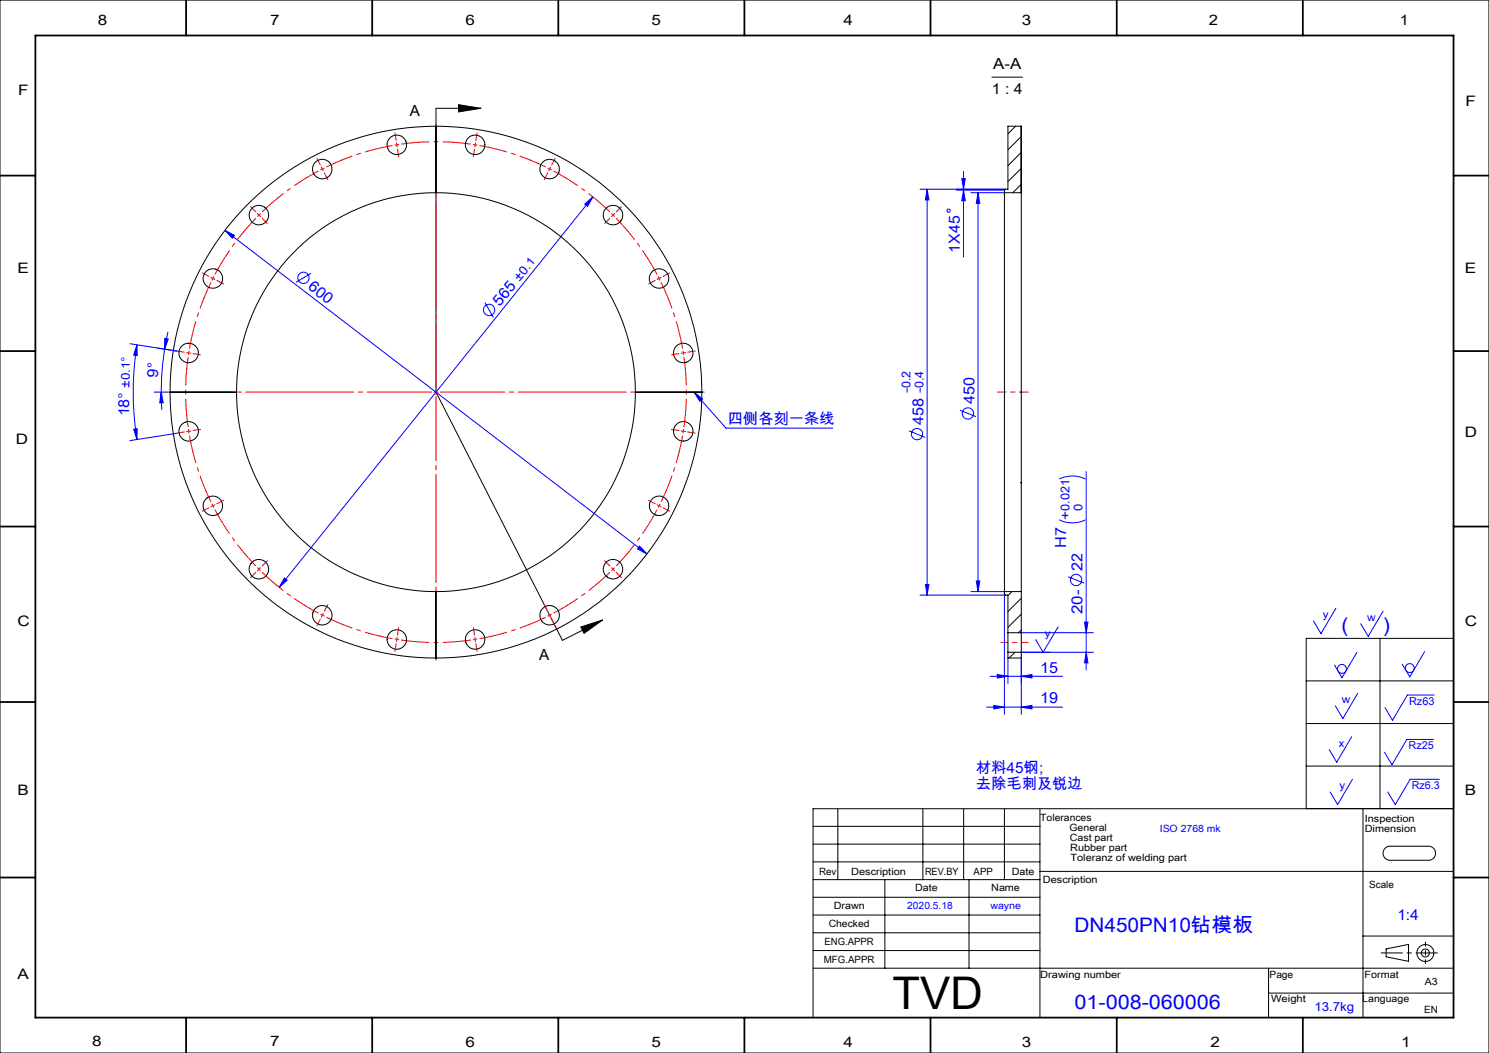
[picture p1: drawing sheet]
<svg xmlns="http://www.w3.org/2000/svg" width="420mm" height="297mm" viewBox="0 0 420 297" stroke-linecap="round" stroke-linejoin="round" font-family="sans-serif">
<g fill="none" stroke="#00f" stroke-width=".28">
<path d="M164.9 57.6l2.3-2-1.5 2.6zM167.2 55.6l-88.5 110.1M259.5 53.4h24.1M261.5 53.4l.5 3h-1zM261.5 53.4v114.4M269.8 53.6h13.5M271.3 50.4h1l-.5 3zM271.8 48.4v24.1M271.8 53.6l.5 3h-1zM273.9 54.4h9.4M275.9 54.4v112.5M275.9 54.4l.5 3h-1z"/>
<path d="M63.5 65l119 91.2M63.5 65l2.6 1.4-.6 .8zM87.7 77.1l-4.2 2.5M36.7 96.9l13.2 2.1M38.6 97.3l.1 3-1-.1zM38.6 97.3a84.8 84.8 0 0 0 0 26.7M46.4 98.5l-.7 6.7-.2 5.4M46.5 95.5l.9 .1-1 2.9zM47.4 93.6l-1 4.9M136.8 85.3l2.4 4.3M43.5 110.6h3.8M45.5 110.6l.5 3h-1z"/>
<path d="M45.5 110.6l.1 5M195.8 110.6l9 10.2h30.1M195.8 110.6l2.4 1.9-.8 .7zM270.8 115.7l4.5 1.8M37.7 121.1l1-.2-.1 3.1zM49.9 122.2l-13.2 2.1M256.4 121.5l4.5 1.9M298.8 135.1a8.5 8.5 0 0 1 7.4 0M306.4 133v56M180.4 154l2.1 2.2-2.7-1.4zM298.8 146.6a8.2 8.2 0 0 0 7.4 0M80.2 163l.8 .7-2.3 2z"/>
<path d="M259.5 167.8h24.1M261 164.8h1l-.5 3zM273.9 166.9h9.4M275.4 163.9h1l-.5 3zM283.3 167.6v33.9M288.1 178.5h20.3M298.4 176.8l-4.2 7.2-2.1-3.6M301.3 162.7l4.5 1.8M305.9 175.5h1l-.5 3zM376.8 171.6l-4.2 7.1-2.1-3.5M390.1 172.4l-4.2 7.1-2.1-3.6M278.3 199.5h21.4"/>
<path d="M279.3 190.7h20.4M280.3 199l3 .5-3 .5zM281.3 190.2l3 .5-3 .5zM284.3 185.6v7.2M288.1 199.5l3-.5v1zM288.1 190.7l3-.5v1zM288.1 185.6v15.9M306.4 184l.5 3h-1zM308.4 184h-20.3M382.7 184l-4.2 7.2-2.1-3.6M383 195.5l-4.2 7.2-2.1-3.6M401.8 183.8l-4.1 7.1-2.2-3.5"/>
<path d="M404.5 196h-7.5l-4.2 7.2-2.1-3.6M381.2 207.8l-4.2 7.2-2.1-3.6M381.5 219.8l-4.2 7.1-2.1-3.5M404.4 208.6h-7.6l-4.2 7.1-2.1-3.5M406 219.8h-8.2l-4.2 7.1-2.2-3.5"/>
<circle cx="267.6" cy="59.4" r=".46"/>
<circle cx="85.6" cy="78.4" r="1.59"/>
<circle cx="138" cy="87.4" r="1.59"/>
<circle cx="273" cy="116.6" r="1.6"/>
<circle cx="258.7" cy="122.4" r="1.58"/>
<circle cx="303.6" cy="163.6" r="1.59"/>
<circle cx="378.5" cy="188.7" r="1.26"/>
<circle cx="397.6" cy="188.4" r="1.24"/>
</g>
<g fill="none" stroke="#000" stroke-width=".28">
<path d="M0 0h420v297h-420zM129.3 29.5l6.4 1-6.4 1.1zM135.7 30.5h-12.7v80.1l35.6 70 11.4-5.7M279.8 21.8h8.6M163.8 176.8l6.2-1.9-5.3 3.7zM368.4 180.1h41.6v48h-41.6zM368.4 192h41.6M389.3 180.1v48M368.4 204.1h41.6M368.4 216.1h41.6M229.3 233.1h64M229.3 238.1h64"/>
<path d="M236.3 228.1v20M260.3 228.1v20M271.8 228.1v20M283.3 228.1v20M293.3 228.1v58.9M384.5 228.1v58.9M390.8 239.1l1.1-.4h11a1.98 1.98 0 0 1 2 2 1.98 1.98 0 0 1-2 1.9h-10.8a1.98 1.98 0 0 1-1.9-1.3 1.98 1.98 0 0 1 .6-2.2zM410 228.1h-180.7v59M229.3 243.1h64M229.3 248.1h64M229.3 253.1h64M229.3 258.1h64"/>
<path d="M249.6 248.1v25M273.3 248.1v25M293.3 245.8h116.7M229.3 263.1h64M229.3 268.1h64M229.3 273.1h180.7M357.8 273.1v13.9M384.5 264h25.5M391 267.6l6.3-1.2v4.7l-6.3-1.2zM357.8 280.1h52.2"/>
<circle cx="402" cy="268.8" r="1.12"/>
<circle cx="402.1" cy="268.8" r="2.4"/>
</g>
<g fill="none" stroke="#f00" stroke-width=".28" stroke-dasharray="30.5 1.3 1.3 1.3" stroke-linecap="butt">
<path d="M90.9 47.7l-.5 .3M90.9 47.7l.6-.3M111.9 40.8l-.6 .1M111.9 40.8l.7-.1M134 40.8l-.6-.1M134 40.8l.7 .1M155 47.7l-.5-.3M155 47.7l.6 .3M60.1 78.5l-.3 .6M60.1 78.5l.2-.5M73 60.7l-.4 .4M73 60.7l.5-.5"/>
<path d="M172.9 60.7l-.4-.5M172.9 60.7l.5 .4M185.9 78.5l-.3-.5M185.9 78.5l.3 .6M53.2 99.5l-.1 .7M53.2 99.5l.1-.6M192.7 99.5l-.1-.6M192.7 99.5l.1 .7M192.7 121.6l.1-.6M192.7 121.6l-.1 .7M60.1 142.7l.2 .5M60.1 142.7l-.3-.6"/>
<path d="M185.9 142.7l.3-.6M185.9 142.7l-.3 .5M73 160.5l.5 .5M73 160.5l-.4-.4M90.9 173.5l.6 .3M90.9 173.5l-.5-.3M155 173.5l.6-.3M155 173.5l-.5 .3M172.9 160.5l.5-.4M172.9 160.5l-.4 .5M111.9 180.3l.7 .1M111.9 180.3l-.6-.1"/>
<path d="M134 180.3l.7-.1M134 180.3l-.6 .1"/>
</g>
<g fill="none" stroke="#f00" stroke-width=".28" stroke-dasharray="30.5 1.3 1.3 1.3" stroke-dashoffset="22.5" stroke-linecap="butt">
<path d="M89.8 48.2a70.6 70.6 0 0 0-15.9 11.6M110.7 41a70.6 70.6 0 0 0-18.7 6.1M132.8 40.7a70.6 70.6 0 0 0-19.6 0M153.9 47.1a70.6 70.6 0 0 0-18.6-6.1M172 59.8a70.6 70.6 0 0 0-15.8-11.6M59.5 79.6a70.6 70.6 0 0 0-6.1 18.7M72.2 61.5a70.6 70.6 0 0 0-11.6 15.9M185.3 77.4a70.6 70.6 0 0 0-11.5-15.9M192.5 98.3a70.6 70.6 0 0 0-6-18.7M53 100.8a70.6 70.6 0 0 0 0 19.6M53.4 122.9a70.6 70.6 0 0 0 6.1 18.6M192.9 120.4a70.6 70.6 0 0 0 0-19.6"/>
<path d="M60.6 143.8a70.6 70.6 0 0 0 11.6 15.8M173.8 159.6a70.6 70.6 0 0 0 11.5-15.8M186.5 141.5a70.6 70.6 0 0 0 6-18.6M73.9 161.4a70.6 70.6 0 0 0 15.9 11.5M92 174.1a70.6 70.6 0 0 0 18.7 6M156.2 172.9a70.6 70.6 0 0 0 15.8-11.5M113.2 180.5a70.6 70.6 0 0 0 19.6 0M135.3 180.1a70.6 70.6 0 0 0 18.6-6"/>
</g>
<path d="M122.3 110.6h1.3M123 110v1.2M53.1 121l.1 .7M53.2 121.7l.1 .6M53.2 121.7h-.6M53.8 121.6l-.6 .1" fill="none" stroke="#f00" stroke-width=".28"/>
<g fill="none" stroke="#f00" stroke-width=".28" stroke-dasharray="30.5 1.3 1.3 1.3">
<path d="M111.7 39.6l-.3-2.1M134.2 39.6l.4-2.1M72.2 59.8l-1.5-1.5M90.4 46.6l-1-1.9M90.9 47.7l-.3-.6M90.9 47.7l.3 .5M91.5 48.8l1 1.9M111.9 40.8l-.1-.6M111.9 40.8l.1 .7M112.1 42.1l.4 2.1M133.8 42.1l-.3 2.1M134 40.8l.1-.6"/>
<path d="M134 40.8l-.1 .7M154.5 48.8l-1 1.9M155 47.7l.3-.6M155 47.7l-.2 .5M155.6 46.6l1-1.9M173.8 59.8l1.5-1.5M58.9 78l-1.8-1M60.1 78.5l-.6-.3M60.1 78.5l.5 .3M61.2 79.1l1.9 1M73 60.7l-.4-.5M73 60.7l.5 .4"/>
<path d="M73.9 61.5l1.5 1.5M172 61.5l-1.5 1.5M172.9 60.7l.5-.5M172.9 60.7l-.4 .4M184.8 79.1l-1.9 1M185.9 78.5l.6-.3M185.9 78.5l-.5 .3M187 78l1.9-1M52 99.3l-2.1-.3M53.2 99.5l-.6-.1M53.2 99.5l.6 .1M54.5 99.7l2.1 .4"/>
<path d="M191.5 99.7l-2.1 .4M192.7 99.5l.7-.1M192.7 99.5l-.6 .1M194 99.3l2.1-.3M52 121.8l-2.1 .4M54.5 121.4l2.1-.3M191.5 121.4l-2.1-.3M192.7 121.6l.7 .1M192.7 121.6l-.6-.1M194 121.8l2.1 .4M58.9 143.2l-1.8 1M60.1 142.7l-.6 .2"/>
<path d="M60.1 142.7l.5-.3M61.2 142.1l1.9-1M73.9 159.6l1.5-1.5M172 159.6l-1.5-1.5M184.8 142.1l-1.9-1M185.9 142.7l.6 .2M185.9 142.7l-.5-.3M187 143.2l1.9 1M72.2 161.4l-1.5 1.5M73 160.5l-.4 .5M73 160.5l.5-.4M90.4 174.6l-1 1.9"/>
<path d="M90.9 173.5l-.3 .6M90.9 173.5l.3-.5M91.5 172.4l1-1.9M112.1 179.1l.4-2.1M133.8 179.1l-.3-2.1M154.5 172.4l-1-1.9M155 173.5l.3 .6M155 173.5l-.2-.5M155.6 174.6l1 1.9M172.9 160.5l.5 .5M172.9 160.5l-.4-.4M173.8 161.4l1.5 1.5"/>
<path d="M111.7 181.6l-.3 2.1M111.9 180.3l-.1 .7M111.9 180.3l.1-.6M134 180.3l.1 .7M134 180.3l-.1-.6M134.2 181.6l.4 2.1"/>
</g>
<path d="M121.7 110.6h-74.3M123 109.3v-74.3M123 111.8v74.4M124.2 110.6h74.4" fill="none" stroke="#f00" stroke-width=".28" stroke-dasharray="30.5 1.3 1.3 1.3" stroke-dashoffset="12.3"/>
<path d="M290.1 110.6h-8.8" fill="none" stroke="#f00" stroke-width=".28" stroke-dasharray="30.5 1.3 1.3 1.3" stroke-dashoffset="28"/>
<path d="M290.1 181.2h-7.8" fill="none" stroke="#f00" stroke-width=".28" stroke-dasharray="30.5 1.3 1.3 1.3" stroke-dashoffset="28.5"/>
<path d="M389.6 268.8h15.9" fill="none" stroke="#000" stroke-width=".28" stroke-dasharray="30.5 1.3 1.3 1.3" stroke-dashoffset="24.4"/>
<path d="M402.1 265.7v6.1" fill="none" stroke="#000" stroke-width=".28" stroke-dasharray="30.5 1.3 1.3 1.3" stroke-dashoffset="29.3"/>
<g fill="none" stroke="#000" stroke-width=".5">
<path d="M10 10h400v277h-400zM52.5 0v10M105 0v10M157.5 0v10M210 0v10M262.5 0v10M315 0v10M367.5 0v10M0 49.5h10M410 49.5h10M0 99h10M410 99h10"/>
<path d="M0 148.5h10M410 148.5h10M0 198h10M410 198h10M0 247.5h10M410 247.5h10M52.5 287v10M105 287v10M157.5 287v10M210 287v10M262.5 287v10M315 287v10"/>
<path d="M367.5 287v10"/>
</g>
<path d="M129.3 29.5l6.4 1-6.4 1.1zM163.8 176.8l6.2-1.9-5.3 3.7z" fill="#000"/>
<g fill="#00f">
<path d="M195.8 110.6l2.4 1.9-.8 .7z"/>
<path d="M180.4 154l-.6 .8 2.7 1.4zM63.5 65l2 2.2 .6-.8z"/>
<path d="M281.3 190.2l3 .5-3 .5zM288.1 190.7l3-.5v1z"/>
<path d="M280.3 199l3 .5-3 .5zM288.1 199.5l3-.5v1z"/>
<path d="M80.2 163l-1.5 2.7 2.3-2zM164.9 57.6l.8 .6 1.5-2.6z"/>
<path d="M46.5 95.5l.9 .1-1 2.9zM45.5 110.6l.5 3h-1z"/>
<path d="M38.6 97.3l.1 3-1-.1zM37.7 121.1l1-.2-.1 3.1z"/>
<path d="M261.5 53.4l.5 3h-1zM261 164.8h1l-.5 3z"/>
<path d="M305.9 175.5h1l-.5 3zM306.4 184l.5 3h-1z"/>
<path d="M275.9 54.4l.5 3h-1zM275.4 163.9h1l-.5 3z"/>
<path d="M271.3 50.4h1l-.5 3zM271.8 53.6l.5 3h-1z"/>
</g>
<g fill="none" stroke="#000" stroke-width=".28">
<path d="M122.9 35.6a75 75 0 0 0-74.9 75M122.9 35.6h.1M122.9 35.6v18.8M123 35.6a75 75 0 0 1 75 75M123 35.6v18.8M286.5 35.6l-2.2 2.2M288 38.6l-3.7 3.7M288 35.6v18.8M122.9 54.4a56.3 56.3 0 0 0-56.2 56.2M122.9 54.4h.1M123 54.4a56.3 56.3 0 0 1 56.2 56.2M283.3 54.4v112.5"/>
<path d="M283.3 54.4v-.8l.3-.2h.7v-17.8h3.8v18.8M283.3 54.4h4.8M288 43l-3.7 3.7M288 47.6l-3.7 3.6M288 52l-2.3 2.4M288.1 54.4v56.2M48 110.6a74.9 74.9 0 0 0 74.9 75M48 110.6h.1M48 110.6h18.7M66.7 110.6a56.3 56.3 0 0 0 56.2 56.3M66.7 110.6h.1M179.2 110.6a56.2 56.2 0 0 1-56.2 56.3"/>
<path d="M179.2 110.6h.1M179.2 110.6h18.8M198 110.6a75 75 0 0 1-75 75M198 110.6h.1M288 110.6h.1M288.1 110.6v25.5M288 136.1v.1M288 136.1h.1M288.1 136.2v30.7M288.1 136.1v.1M122.9 166.9h.1M122.9 166.9v18.7"/>
<path d="M123 166.9v18.7M283.3 166.9v.7l.3 .2h.7v10.7M283.3 166.9h4.8M284.3 178.5v5.5M284.3 178.5h3.8M285.4 166.9l-1.1 1.1M288.1 178.5v5.5M288.1 168.7l-3.8 3.8M288.1 173.2l-3.8 3.7M288.1 177.7l-.8 .8M288.1 166.9v11.6M122.9 185.6h.1"/>
<path d="M284.3 184v1.6h3.8v-1.6M284.3 184h3.8M286.3 184l-1.6 1.6"/>
<circle cx="90.9" cy="47.7" r="2.75"/>
<circle cx="111.9" cy="40.8" r="2.76"/>
<circle cx="134" cy="40.8" r="2.76"/>
<circle cx="155" cy="47.7" r="2.75"/>
<circle cx="60" cy="78.5" r="2.77"/>
<circle cx="73" cy="60.7" r="2.75"/>
<circle cx="172.9" cy="60.7" r="2.75"/>
<circle cx="185.9" cy="78.6" r="2.74"/>
<circle cx="53.2" cy="99.5" r="2.74"/>
<circle cx="192.7" cy="99.5" r="2.74"/>
<circle cx="53.2" cy="121.7" r="2.75"/>
<circle cx="192.7" cy="121.7" r="2.76"/>
<circle cx="60" cy="142.7" r="2.75"/>
<circle cx="185.9" cy="142.7" r="2.75"/>
<circle cx="73" cy="160.5" r="2.75"/>
<circle cx="90.9" cy="173.5" r="2.75"/>
<circle cx="155" cy="173.5" r="2.75"/>
<circle cx="172.9" cy="160.5" r="2.74"/>
<circle cx="111.9" cy="180.4" r="2.73"/>
<circle cx="134" cy="180.4" r="2.74"/>
</g>
<text font-size="12.7" x="251.7" y="284.5">TVD</text>
<g font-size="5.6" fill="#00f">
<text x="378.4" y="178.2">(</text>
<text x="390.3" y="178.2">)</text>
<text x="303.1" y="262.9">DN450PN10钻模板</text>
<text x="303.1" y="284.7">01-008-060006</text>
</g>
<g font-size="4.3">
<text x="280.1" y="19.6">A-A</text>
<text x="279.8" y="26.5">1 : 4</text>
<text x="115.6" y="32.8">A</text>
<text x="152.1" y="186.2">A</text>
</g>
<g font-size="4.3" fill="#00f">
<text x="270.7" y="71.2" transform="rotate(-90 270.7 71.2)">1X45</text>
<text x="86.6" y="81.4" transform="rotate(37 86.6 81.4)">600</text>
<text x="141" y="86.5" transform="rotate(-51 141 86.5)">565</text>
<text x="44.5" y="106.6" transform="rotate(-86 44.5 106.6)">9°</text>
<text x="274.8" y="114" transform="rotate(-90 274.8 114)">450</text>
<text x="36.4" y="117.5" transform="rotate(-89 36.4 117.5)">18°</text>
<text x="205.3" y="119.7">四侧各刻一条线</text>
<text x="260.5" y="119.8" transform="rotate(-90 260.5 119.8)">458</text>
<text x="300.8" y="154.6" transform="rotate(-90 300.8 154.6)">H7</text>
<text x="305.3" y="160.9" transform="rotate(-90 305.3 160.9)">22</text>
<text x="305.3" y="173.2" transform="rotate(-90 305.3 173.2)">20-</text>
<text x="293.4" y="189.7">15</text>
<text x="293.4" y="198.4">19</text>
<text x="275.3" y="218">材料45钢;</text>
<text x="275.3" y="222.6">去除毛刺及锐边</text>
<text x="394.1" y="259.4">1:4</text>
</g>
<g font-size="4.1">
<text x="27.6" y="7">8</text>
<text x="76.2" y="7">7</text>
<text x="131.3" y="7">6</text>
<text x="183.8" y="7">5</text>
<text x="237.9" y="7">4</text>
<text x="288.3" y="7">3</text>
<text x="340.9" y="7">2</text>
<text x="394.8" y="7">1</text>
<text x="5.1" y="26.7">F</text>
<text x="413.4" y="30">F</text>
<text x="4.9" y="77">E</text>
<text x="413.2" y="77">E</text>
<text x="4.4" y="125.3">D</text>
<text x="413.2" y="123.3">D</text>
<text x="4.9" y="176.5">C</text>
<text x="413.2" y="176.5">C</text>
<text x="4.9" y="224.3">B</text>
<text x="413.2" y="224.3">B</text>
<text x="4.9" y="276.1">A</text>
<text x="26" y="295.1">8</text>
<text x="76.2" y="295.1">7</text>
<text x="131.3" y="295.3">6</text>
<text x="183.8" y="295.3">5</text>
<text x="237.9" y="295.3">4</text>
<text x="288.3" y="295.3">3</text>
<text x="341.5" y="295.3">2</text>
<text x="395.2" y="295.3">1</text>
</g>
<text font-size="3.5" fill="#00f" x="370.8" y="285.2">13.7kg</text>
<g font-size="3.4" fill="#00f">
<text x="146.6" y="79.6" transform="rotate(-51 146.6 79.6)">±0.1</text>
<text x="36.6" y="109.4" transform="rotate(-89 36.6 109.4)">±0.1°</text>
<text x="256.8" y="110.9" transform="rotate(-90 256.8 110.9)">-0.2</text>
<text x="260.5" y="110.9" transform="rotate(-90 260.5 110.9)">-0.4</text>
<text x="301.7" y="146.6" transform="rotate(-90 301.7 146.6)">+0.021</text>
<text x="305.4" y="144" transform="rotate(-90 305.4 144)">0</text>
</g>
<g font-size="3.1" fill="#00f">
<text x="294.8" y="179.7">y</text>
<text x="373.1" y="174.4">y</text>
<text x="385.6" y="175.2">w</text>
<text x="378.5" y="198.4">w</text>
<text x="397.5" y="198.9">Rz63</text>
<text x="377.6" y="210.7">x</text>
<text x="397.3" y="211.4">Rz25</text>
<text x="377.8" y="222.6">y</text>
<text x="398.2" y="222.6">Rz6.3</text>
</g>
<g font-size="2.8">
<text x="293.4" y="231.6">Tolerances</text>
<text x="385" y="231.9">Inspection</text>
<text x="301.7" y="234.4">General</text>
<text x="301.8" y="237.2">Cast part</text>
<text x="385" y="234.7">Dimension</text>
<text x="301.9" y="240">Rubber part</text>
<text x="302" y="242.9">Toleranz of welding part</text>
<text x="231" y="246.9">Rev</text>
<text x="240.1" y="246.9">Description</text>
<text x="258.1" y="251.3">Date</text>
<text x="260.9" y="246.9">REV.BY</text>
<text x="274.6" y="246.9">APP</text>
<text x="279.6" y="251.3">Name</text>
<text x="285.4" y="246.9">Date</text>
<text x="294.2" y="249.2">Description</text>
<text x="386.2" y="250.4">Scale</text>
<text x="235.2" y="256.3">Drawn</text>
<text x="233.7" y="261.4">Checked</text>
<text x="232.6" y="266.7">ENG.APPR</text>
<text x="232.4" y="271.6">MFG.APPR</text>
<text x="293.4" y="276">Drawing number</text>
<text x="358.1" y="275.8">Page</text>
<text x="384.9" y="275.8">Format</text>
<text x="401.9" y="277.7">A3</text>
<text x="358.5" y="282.7">Weight</text>
<text x="384.3" y="282.7">Language</text>
<text x="401.7" y="285.7">EN</text>
</g>
<g font-size="2.8" fill="#00f">
<text x="327.1" y="234.8">ISO 2768 mk</text>
<text x="255.9" y="256.3">2020.5.18</text>
<text x="279.4" y="256.3">wayne</text>
</g>
</svg>
